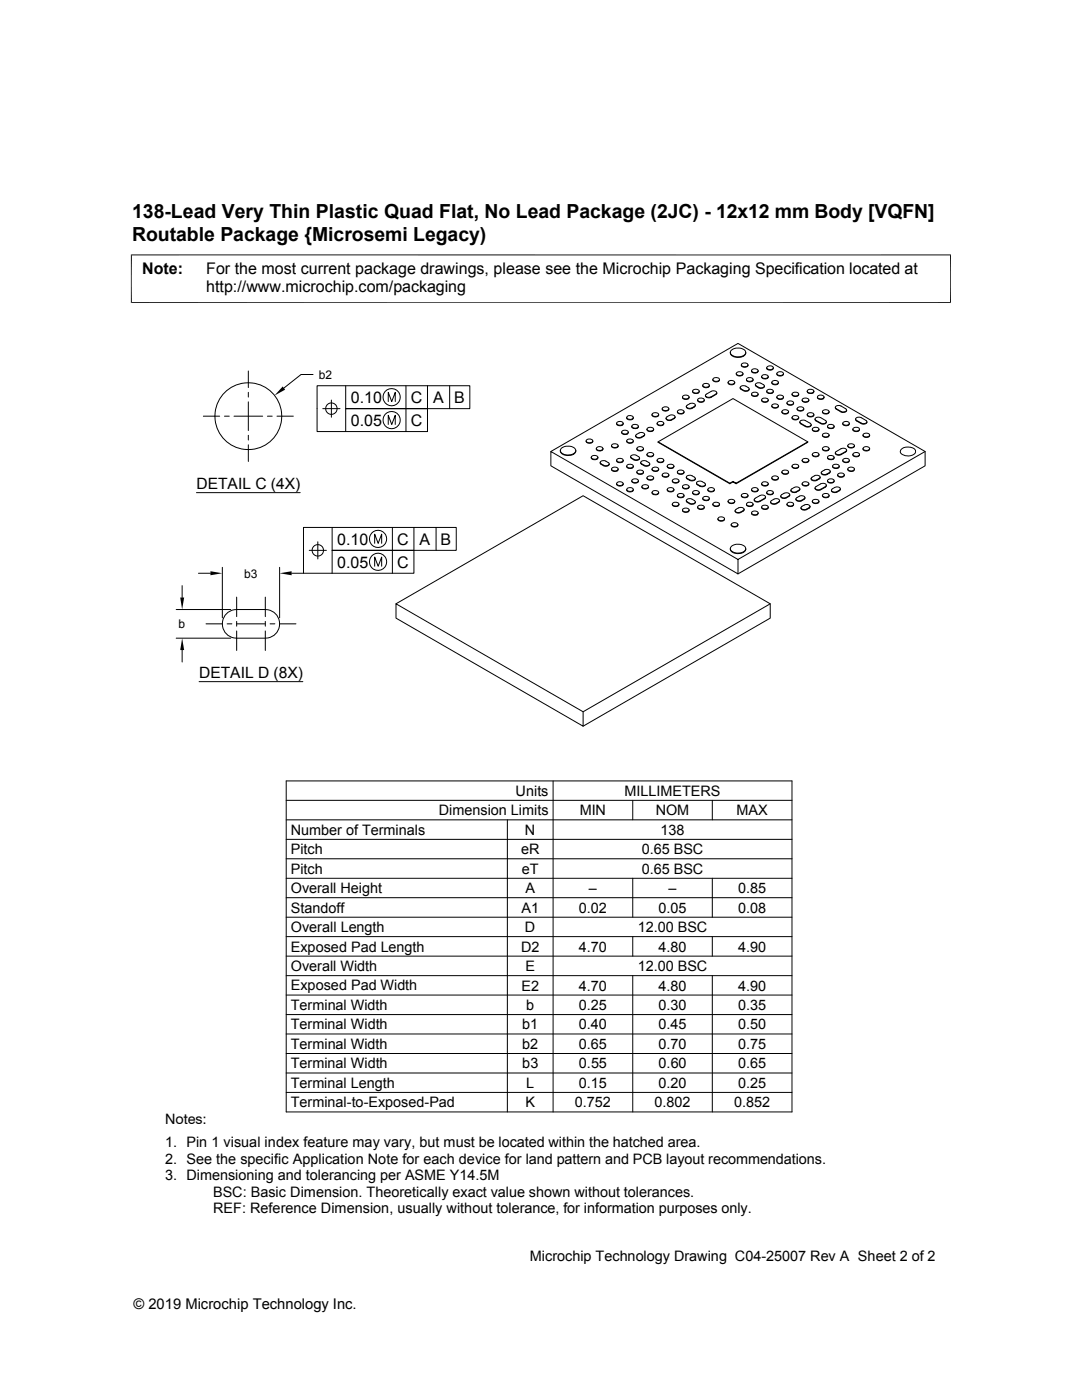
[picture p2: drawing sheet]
<svg xmlns="http://www.w3.org/2000/svg" width="216mm" height="279mm" viewBox="0 0 216 279" stroke-linecap="round" stroke-linejoin="round" font-family="sans-serif">
<g fill="none" stroke="#000" stroke-width=".2">
<path d="M26.1 50.9h163.7M26.2 50.8v9.7M189.7 50.8v9.7M26.1 60.4h163.7M49.6 74v3.3M49.6 78.3v.9M62.5 74.7h-2.4l-3.5 2.7M66.1 79.8v3.5M69 77v4.6h16.3v4.5h-22v-9.1h30.4v4.6h-24.7v4.5M81 77v9.1M85.3 77v4.6M89.7 77v4.6"/>
<path d="M136.2 79.2a.67 .67 0 0 0 .6 .6 .67 .67 0 0 0 .7-.6M136.2 79.1a.75 .75 0 0 1 1.3 .2l-.2 .2a.93 .93 0 0 1-1.1-.2zM138.2 78.1a.68 .68 0 0 0 .7 .5 .68 .68 0 0 0 .6-.5M138.3 77.9a.65 .65 0 0 1 .7-.3 .65 .65 0 0 1 .5 .6 .69 .69 0 0 1-.7 .3 .69 .69 0 0 1-.6-.5zM139.2 79.8a.67 .67 0 0 0 .7 .5 .67 .67 0 0 0 .6-.5M139.3 79.6l.1-.1a.92 .92 0 0 1 1.1 .2 .65 .65 0 0 1-.6 .5 .65 .65 0 0 1-.7-.5zM140.2 76.9a.67 .67 0 0 0 .7 .5 .67 .67 0 0 0 .6-.5M140.4 76.6h.1a.92 .92 0 0 1 1 .2 .65 .65 0 0 1-1.1 .4l-.2-.2zM140.9 78.7l1-.6a.63 .63 0 0 1 .7-.1 .63 .63 0 0 1 .4 .5l-1.1 .7a.65 .65 0 0 1-.7 .2 .65 .65 0 0 1-.4-.6zM142.2 75.7a.69 .69 0 0 0 .7 .5 .69 .69 0 0 0 .7-.5M142.3 75.5l.2-.1a.92 .92 0 0 1 1 .2 .73 .73 0 0 1-1.2 .2zM143 78.4l-.1 .3-1 .6a.7 .7 0 0 1-1.1-.4"/>
<path d="M145.3 76.3a.68 .68 0 0 0 .6 .5 .68 .68 0 0 0 .7-.5M145.4 76.1a.75 .75 0 0 1 1.2 .3l-.2 .2a.94 .94 0 0 1-1.1-.2zM145.7 70.3a1.2 1.2 0 0 0 1.6 1 1.21 1.21 0 0 0 1.5-1M145.9 69.9a2.01 2.01 0 0 1 2.9 .3 1.12 1.12 0 0 1-1.5 1 1.12 1.12 0 0 1-1.5-1.1zM146.9 74.6a.71 .71 0 0 0 .7 .4 .71 .71 0 0 0 .7-.4M147 74.4l.2-.1a.89 .89 0 0 1 1 .2 .69 .69 0 0 1-.6 .4 .69 .69 0 0 1-.7-.4zM147.7 77.3l.2 .4 .6 .4h.4a.46 .46 0 0 0 .6-.5M147.8 77.2l.6-.2 .9 .3a.3 .3 0 0 1 .2 .3 .3 .3 0 0 1-.3 .3h-.8l-.6-.3zM147.9 72.8a.69 .69 0 0 0 .7 .5 .69 .69 0 0 0 .6-.5M148.1 72.6l.1-.1a.91 .91 0 0 1 1 .2 .65 .65 0 0 1-.6 .5 .65 .65 0 0 1-.6-.5zM148.9 75.7a.69 .69 0 0 0 .7 .5 .69 .69 0 0 0 .7-.5M149.1 75.5l.1-.1a.92 .92 0 0 1 1 .2 .66 .66 0 0 1-1 .4l-.3-.2z"/>
<path d="M150 78.7a.68 .68 0 0 0 .6 .5 .68 .68 0 0 0 .7-.5M150 74a.67 .67 0 0 0 .6 .5 .67 .67 0 0 0 .7-.5M150 78.5a.93 .93 0 0 1 1.2-.1 .33 .33 0 0 1 0 .4 .33 .33 0 0 1-.3 .2 .54 .54 0 0 1-.6 0 .54 .54 0 0 1-.3-.5zM150 73.8a.77 .77 0 0 1 1.3 .3l-.2 .2a.93 .93 0 0 1-1.1-.2zM150.7 76.8l.1 .2a1.18 1.18 0 0 0 1.7 .2v-.2M150.9 76.5l.8-.1 .6 .4a.27 .27 0 0 1 .2 .2 .27 .27 0 0 1-.1 .3l-.4 .1-.6-.1-.7-.4zM152 79.8a.67 .67 0 0 0 .6 .6 .67 .67 0 0 0 .7-.6M152 75.1a.67 .67 0 0 0 .6 .6 .67 .67 0 0 0 .7-.6M152.1 79.6l.1-.1a.92 .92 0 0 1 1.1 .2 .64 .64 0 0 1-.7 .5 .64 .64 0 0 1-.6-.5zM152.1 75l.1-.2a.93 .93 0 0 1 1.1 .2 .69 .69 0 0 1-.7 .5 .69 .69 0 0 1-.6-.4zM153 78.1a.67 .67 0 0 0 .6 .5 .67 .67 0 0 0 .7-.5M153 73.4a.68 .68 0 0 0 .6 .5 .68 .68 0 0 0 .7-.5"/>
<path d="M153.1 77.9l.1-.1a.94 .94 0 0 1 1.1 .2 .69 .69 0 0 1-.6 .5 .69 .69 0 0 1-.7-.4zM153.1 73.2a.66 .66 0 0 1 .7-.2 .66 .66 0 0 1 .5 .5l-.2 .2a.91 .91 0 0 1-1.1-.2zM154 76.3a.68 .68 0 0 0 .7 .5 .68 .68 0 0 0 .6-.5M154.1 76.1a.75 .75 0 0 1 1.2 .3l-.2 .2a.94 .94 0 0 1-1.1-.2zM155 79.2a.68 .68 0 0 0 .7 .6 .68 .68 0 0 0 .6-.6M155 74.6a.69 .69 0 0 0 .7 .5 .69 .69 0 0 0 .6-.5M155.1 79.1a.75 .75 0 0 1 1.2 .2l-.4 .3h-.5l-.4-.3zM155.1 74.4a.74 .74 0 0 1 1.2 .2 .83 .83 0 0 1-1.3 0zM158.1 78.7a.67 .67 0 0 0 .6 .5 .67 .67 0 0 0 .7-.5M158.1 78.5a.94 .94 0 0 1 1.2-.1 .33 .33 0 0 1-.2 .6 .65 .65 0 0 1-1-.5zM160.1 79.8a.69 .69 0 0 0 .6 .5 .69 .69 0 0 0 .7-.5M160.1 79.6l.2-.1a.92 .92 0 0 1 1.1 .2 .64 .64 0 0 1-.7 .5 .64 .64 0 0 1-.6-.5z"/>
<path d="M161.1 78.1a.67 .67 0 0 0 .6 .5 .67 .67 0 0 0 .7-.5M161.2 77.9l.1-.1a.93 .93 0 0 1 1.1 .2 .64 .64 0 0 1-.7 .5 .64 .64 0 0 1-.6-.5zM163.1 79.2a.67 .67 0 0 0 .7 .6 .67 .67 0 0 0 .6-.6M163.2 79.1a.75 .75 0 0 1 1.2 .2l-.2 .2a.93 .93 0 0 1-1.1-.1zM39.2 98.3h20.7M40.6 83.1h3.2M44.8 83.1h.9M46.7 83.1h5.7M49.6 80.2v5.7M49.6 86.9v.9M49.6 88.8v3.3M53.4 83.1h.9"/>
<path d="M55.3 83.1h3.2M64.4 81.6h3.4M77.5 80.1v-1.8l.7 1.8 .7-1.8v1.8M77.5 84.7v-1.8l.7 1.8 .7-1.8v1.8M109.9 90.1l37.4-21.6 37.3 21.6v2.9l-37.3 21.5M111.8 89.9a1.24 1.24 0 0 0 1.6 1 1.2 1.2 0 0 0 1.5-1M112 89.5a2.03 2.03 0 0 1 2.9 .3 1.15 1.15 0 0 1-1.5 1 1.12 1.12 0 0 1-1.5-1.2zM117 88a.67 .67 0 0 0 .6 .5 .67 .67 0 0 0 .7-.5M117.1 87.7h.1a.9 .9 0 0 1 1.1 .2 .66 .66 0 0 1-.7 .5 .66 .66 0 0 1-.6-.5zM118 91.3a.67 .67 0 0 0 .6 .5 .67 .67 0 0 0 .7-.5M118 91.1a.77 .77 0 0 1 1.3 .3l-.2 .1a.93 .93 0 0 1-1.1-.1zM119 89.5a.68 .68 0 0 0 .6 .5 .68 .68 0 0 0 .7-.5"/>
<path d="M119.1 89.3a.75 .75 0 0 1 1.2 .3l-.2 .2a.94 .94 0 0 1-1.1-.2zM119.8 92.3v.2a1.24 1.24 0 0 0 1.7 .3l.1-.2M119.8 92.1l.9-.2 .6 .4a.28 .28 0 0 1 .3 .3 .28 .28 0 0 1-.3 .3l-.4 .1-.5-.2-.6-.3zM122 88.9a.68 .68 0 0 0 .7 .5 .68 .68 0 0 0 .6-.5M122 93.6a.67 .67 0 0 0 .7 .5 .67 .67 0 0 0 .6-.5M122.1 93.4a.66 .66 0 0 1 .7-.2 .66 .66 0 0 1 .5 .5l-.2 .2a.91 .91 0 0 1-1.1-.2zM122.2 88.7l.1-.1a.92 .92 0 0 1 1 .2 .66 .66 0 0 1-1.1 .4l-.2-.2zM123 91.9l.2 .3a.98 .98 0 0 0 1.1-.1l.1-.2M123 96.5a.67 .67 0 0 0 .7 .5 .67 .67 0 0 0 .7-.5M123 84.5a.71 .71 0 0 0 .7 .5 .71 .71 0 0 0 .7-.4v-.1M123.1 91.7a.74 .74 0 0 1 1.2 .2 .71 .71 0 0 1-.7 .3 .71 .71 0 0 1-.5-.5zM123.1 96.4a.75 .75 0 0 1 1.2 .2l-.1 .2a.94 .94 0 0 1-1.1-.1z"/>
<path d="M123.1 84.3a.75 .75 0 0 1 1.2 .3l-.1 .2a.94 .94 0 0 1-1.1-.2zM124 86.2a.68 .68 0 0 0 .7 .6 .68 .68 0 0 0 .7-.6M124.1 86.1a.75 .75 0 0 1 1.2 .2 .81 .81 0 0 1-1.2 0zM125.1 83.3a.67 .67 0 0 0 .6 .6 .67 .67 0 0 0 .7-.6M125.1 88a.67 .67 0 0 0 .6 .5 .67 .67 0 0 0 .7-.5M125.1 97.7a.67 .67 0 0 0 .6 .5 .67 .67 0 0 0 .7-.5M125.1 93a.67 .67 0 0 0 .6 .6 .67 .67 0 0 0 .7-.6M125.1 83.1l.2-.1a.93 .93 0 0 1 1 .2 .68 .68 0 0 1-.5 .6 .68 .68 0 0 1-.7-.4zM125.1 87.8l.2-.1a.9 .9 0 0 1 1 .2 .64 .64 0 0 1-.6 .5 .64 .64 0 0 1-.6-.5zM125.1 97.5a.76 .76 0 0 1 1.3 .3 .81 .81 0 0 1-1.3-.1zM125.1 92.8l.2-.1a.92 .92 0 0 1 1 .2 .7 .7 0 0 1-.6 .5 .7 .7 0 0 1-.6-.4zM125.8 91.1v.2a1.27 1.27 0 0 0 1.8 .3v-.2"/>
<path d="M126 90.9l.9-.1 .6 .4 .1 .3a1.12 1.12 0 0 1-1.8-.4zM126.1 85.1a.67 .67 0 0 0 .6 .5 .67 .67 0 0 0 .7-.5M126.1 95.9a.68 .68 0 0 0 .6 .6 .68 .68 0 0 0 .7-.6M126.2 84.9l.1-.1a.93 .93 0 0 1 1.1 .2 .68 .68 0 0 1-.6 .5 .68 .68 0 0 1-.7-.4zM126.2 95.7l.7-.1a.39 .39 0 0 1 .5 .4 .39 .39 0 0 1-.5 .3 .46 .46 0 0 1-.6 0 .46 .46 0 0 1-.1-.6zM127 86.7l.6-.3a.83 .83 0 0 1 1 .3l-.1 .2-.5 .3a.62 .62 0 0 1-.7 .2 .62 .62 0 0 1-.4-.6zM127.1 89.5a.67 .67 0 0 0 .6 .5 .67 .67 0 0 0 .7-.5M127.1 94.2a.67 .67 0 0 0 .6 .5 .67 .67 0 0 0 .7-.5M127.1 89.3a.72 .72 0 0 1 1.3 .3l-.2 .2a.94 .94 0 0 1-1.1-.2zM127.1 94a.77 .77 0 0 1 1.3 .3l-.3 .2a.7 .7 0 0 1-1-.4zM127.8 92.3l.1 .2a1.25 1.25 0 0 0 1.7 .3v-.2M127.9 92.1l.8-.2 .9 .5a.6 .6 0 0 1-.4 .6 .6 .6 0 0 1-.7-.2l-.6-.3z"/>
<path d="M128.1 97.1a.69 .69 0 0 0 .6 .5 .69 .69 0 0 0 .7-.5M128.2 96.9l.3-.1a.57 .57 0 0 1 .9 .4 .81 .81 0 0 1-1.3-.1zM128.6 86.7v.1a1.22 1.22 0 0 1-1.7 .3v-.1M129.1 90.7a.7 .7 0 0 0 .7 .5 .7 .7 0 0 0 .6-.5M129.1 95.4a.68 .68 0 0 0 .7 .5 .68 .68 0 0 0 .6-.5M129.1 85.7a.7 .7 0 0 0 .7 .4 .7 .7 0 0 0 .6-.4M129.2 90.5a.76 .76 0 0 1 1.2 .3 .81 .81 0 0 1-1.3-.1zM129.2 95.2a.73 .73 0 0 1 1.2 .2 .77 .77 0 0 1-1.3-.1zM129.2 85.5l.1-.1a.89 .89 0 0 1 1.1 .2 .69 .69 0 0 1-.6 .4 .69 .69 0 0 1-.7-.4zM130.1 82.7a.67 .67 0 0 0 .7 .6 .67 .67 0 0 0 .6-.6M130.1 93.6a.67 .67 0 0 0 .7 .5 .67 .67 0 0 0 .6-.5M130.1 98.3a.67 .67 0 0 0 .7 .5 .67 .67 0 0 0 .6-.5"/>
<path d="M130.2 93.4a.75 .75 0 0 1 1.2 .3 .82 .82 0 0 1-1.3 0zM130.2 98.1l.1-.1a.93 .93 0 0 1 1.1 .2 .68 .68 0 0 1-.6 .5 .68 .68 0 0 1-.7-.4zM130.3 82.5v-.1a.9 .9 0 0 1 1.1 .2 .66 .66 0 0 1-.6 .5 .66 .66 0 0 1-.7-.5zM131.1 91.9a.68 .68 0 0 0 .7 .5 .68 .68 0 0 0 .6-.5M131.1 84.5a.67 .67 0 0 0 .7 .5 .67 .67 0 0 0 .6-.5M131.2 84.3a.66 .66 0 0 1 .7-.2 .66 .66 0 0 1 .5 .5l-.2 .2a.91 .91 0 0 1-1.1-.2zM131.3 91.6l.7-.1a.35 .35 0 0 1 .4 .2 .35 .35 0 0 1-.2 .4 .7 .7 0 0 1-1.1-.4zM131.3 88.2l14.3 8.2M132.1 81.6a.68 .68 0 0 0 .7 .5 .68 .68 0 0 0 .7-.5M132.1 94.8a.68 .68 0 0 0 .7 .5 .68 .68 0 0 0 .7-.5M132.2 81.4a.74 .74 0 0 1 1.2 .2 .71 .71 0 0 1-.7 .4 .71 .71 0 0 1-.5-.6zM132.2 94.6a.74 .74 0 0 1 1.2 .2l-.1 .2a.94 .94 0 0 1-1.1-.1z"/>
<path d="M133 83.3l.6-.4a.65 .65 0 0 1 .6-.2 .65 .65 0 0 1 .5 .6l-.7 .4a.61 .61 0 0 1-.6 .2 .61 .61 0 0 1-.4-.6zM133.1 97.7a.7 .7 0 0 0 .7 .5 .7 .7 0 0 0 .7-.5M133.1 93a.68 .68 0 0 0 .7 .6 .68 .68 0 0 0 .7-.6M133.2 97.5l.3-.1a.6 .6 0 0 1 .9 .4l-.3 .2a.84 .84 0 0 1-.9-.2zM133.2 92.8a.73 .73 0 0 1 1.3 .3l-.4 .3a.57 .57 0 0 1-.9-.5zM134.2 95.9a.67 .67 0 0 0 .6 .6 .67 .67 0 0 0 .7-.6M134.2 95.8l.8-.2a.37 .37 0 0 1 .5 .3 .37 .37 0 0 1-.4 .4 .64 .64 0 0 1-.9-.4zM134.7 83.2l-.1 .3a1.23 1.23 0 0 1-1.7 .1v-.1M135.2 98.9a.67 .67 0 0 0 .6 .5 .67 .67 0 0 0 .7-.5M135.2 94.2a.67 .67 0 0 0 .6 .5 .67 .67 0 0 0 .7-.5M135.2 82.1a.67 .67 0 0 0 .6 .6 .67 .67 0 0 0 .7-.6M135.3 94l.1-.1a.94 .94 0 0 1 1.1 .2 .65 .65 0 0 1-1.1 .4l-.2-.2z"/>
<path d="M135.3 82l.1-.1a.94 .94 0 0 1 1.1 .1 .69 .69 0 0 1-.6 .6 .69 .69 0 0 1-.7-.4zM135.3 98.6h.1a.91 .91 0 0 1 1.1 .1 .69 .69 0 0 1-1.1 .4l-.2-.2zM136.2 97.1a.69 .69 0 0 0 .6 .5 .69 .69 0 0 0 .7-.5M136.2 96.9l.4-.1a.5 .5 0 0 1 .6 0 .5 .5 0 0 1 .2 .5l-.3 .2a.52 .52 0 0 1-.6 0 .52 .52 0 0 1-.3-.6zM136.9 95.2l.2 .3 .5 .4h.7a.44 .44 0 0 0 .4-.4M136.9 99.9v.1a1.18 1.18 0 0 0 1.8 .3v-.1M137 95l.8-.2 .8 .4a.29 .29 0 0 1 .1 .3 .29 .29 0 0 1-.2 .3h-.8l-.7-.4zM137 99.7a1.27 1.27 0 0 1 1.7 .3v.1a.6 .6 0 0 1-.4 .5 .6 .6 0 0 1-.6-.1l-.7-.4zM137.1 80.9l.6-.4a.58 .58 0 0 1 .7-.1 .58 .58 0 0 1 .3 .6l-.6 .4a.65 .65 0 0 1-.7 .2 .65 .65 0 0 1-.4-.6zM138.2 98.3a.68 .68 0 0 0 .7 .5 .68 .68 0 0 0 .6-.5M138.3 98.1a.65 .65 0 0 1 .7-.3 .65 .65 0 0 1 .5 .6 .83 .83 0 0 1-1.3-.1zM138.7 80.9v.2a1.21 1.21 0 0 1-1.7 .2l-.1-.2"/>
<path d="M139 96.4v.2a1.24 1.24 0 0 0 1.8 .2v-.1M139.1 96.1a1.4 1.4 0 0 1 1.6 .5 .57 .57 0 0 1-.9 .4 .95 .95 0 0 1-.8-.7zM140.2 99.4a.67 .67 0 0 0 .7 .6 .67 .67 0 0 0 .6-.6M140.3 99.3l.2-.2a.93 .93 0 0 1 1 .2 .69 .69 0 0 1-.6 .6 .69 .69 0 0 1-.7-.4zM141.2 97.7a.68 .68 0 0 0 .7 .5 .68 .68 0 0 0 .7-.5M141.3 97.5a.75 .75 0 0 1 1.2 .3 .84 .84 0 0 1-1.2 0zM145.4 99.8l.1-.1a.7 .7 0 0 1 1.1 .4 .69 .69 0 0 1-.7 .3 .69 .69 0 0 1-.6-.5zM146.3 96.2l-.7 .3M146.3 96.1l-.7 .4-14.3-8.3 15-8.7 14.9 8.7-14.3 8.3M147.9 98.9a.67 .67 0 0 0 .7 .5 .67 .67 0 0 0 .6-.5M148.1 98.6a.76 .76 0 0 1 1.1 .3 .74 .74 0 0 1-1.2-.2zM150 97.7a.67 .67 0 0 0 .6 .5 .67 .67 0 0 0 .7-.5"/>
<path d="M150 97.5a.75 .75 0 0 1 1.3 .3l-.2 .2a.94 .94 0 0 1-1.1-.2zM150.6 99.6l1-.7a.68 .68 0 0 1 1.1 .4l-1.2 .7a.63 .63 0 0 1-1-.4zM152 96.5a.67 .67 0 0 0 .6 .6 .67 .67 0 0 0 .7-.6M152.1 96.4l.1-.2a.93 .93 0 0 1 1.1 .2 .68 .68 0 0 1-.6 .6 .68 .68 0 0 1-.7-.4zM152.8 99.2l-.2 .3a2.29 2.29 0 0 1-1.6 .7l-.3-.1-.2-.4M153 98.3a.67 .67 0 0 0 .6 .5 .67 .67 0 0 0 .7-.5M153.1 98.1l.1-.1a.94 .94 0 0 1 1.1 .2 .69 .69 0 0 1-.6 .5 .69 .69 0 0 1-.7-.4zM153.9 99.9l.8-.4a.49 .49 0 0 1 .6 .1 .49 .49 0 0 1 .1 .5l-.5 .3a.62 .62 0 0 1-.7 .2 .62 .62 0 0 1-.4-.6zM154 81a.67 .67 0 0 0 .7 .5 .67 .67 0 0 0 .6-.5M154 95.4a.73 .73 0 0 0 .6 .5 .73 .73 0 0 0 .7-.4v-.1M154.1 80.8a.77 .77 0 0 1 1.2 .3 .72 .72 0 0 1-1.3-.2zM154.1 95.2a.77 .77 0 0 1 1.2 .2l-.2 .2a.93 .93 0 0 1-1.1-.1z"/>
<path d="M155.6 99.9l-.1 .3a1.21 1.21 0 0 1-1.7 .1v-.1M155.9 98.8l.6-.4a.58 .58 0 0 1 .7-.1 .58 .58 0 0 1 .3 .6l-.6 .4a.65 .65 0 0 1-1.1-.4zM156 82.1a.7 .7 0 0 0 .7 .5 .7 .7 0 0 0 .7-.5M156 94.2a.68 .68 0 0 0 .7 .5 .68 .68 0 0 0 .7-.5M156.1 82a.77 .77 0 0 1 1.2 .2 .77 .77 0 0 1-1.3-.1zM156.1 94a.73 .73 0 0 1 1.2 .3 .77 .77 0 0 1-1.3-.2zM157 80.4a.67 .67 0 0 0 .7 .5 .67 .67 0 0 0 .6-.5M157.1 80.2a.75 .75 0 0 1 1.2 .3 .82 .82 0 0 1-1.3 0zM157.6 98.7l-.1 .3a1.18 1.18 0 0 1-1.7 .2v-.2M157.9 97.7l.9-.5a.48 .48 0 0 1 .6 0 .48 .48 0 0 1 .1 .6l-.6 .3a.77 .77 0 0 1-1.1-.3zM158.1 93a.69 .69 0 0 0 .6 .5 .69 .69 0 0 0 .7-.5M158.1 83.3a.67 .67 0 0 0 .6 .5 .67 .67 0 0 0 .7-.5"/>
<path d="M158.1 83.1l.2-.1a.93 .93 0 0 1 1 .2l-.1 .4a.91 .91 0 0 1-1.1-.2zM158.2 92.8l.1-.1a.92 .92 0 0 1 1 .2 .66 .66 0 0 1-1 .4l-.2-.3zM158.9 99.4l.6-.4a.63 .63 0 0 1 .7-.1 .63 .63 0 0 1 .3 .6l-.5 .3a.8 .8 0 0 1-1.2-.2zM159 81.6a.69 .69 0 0 0 .7 .5 .69 .69 0 0 0 .7-.5M159.1 81.4a.74 .74 0 0 1 1.3 .2 .71 .71 0 0 1-.7 .3 .71 .71 0 0 1-.6-.5zM159.6 97.6v.2a1.29 1.29 0 0 1-1.8 .2v-.2M159.6 84.2l.2 .4a2.03 2.03 0 0 0 1.6 .6l.3-.1 .2-.3M159.7 84l.8-.1 1.3 .7a.39 .39 0 0 1-.1 .4 .39 .39 0 0 1-.4 .1l-.6-.1-1-.6-.1-.2zM160.1 91.9a.69 .69 0 0 0 .6 .5 .69 .69 0 0 0 .7-.5M160.1 96.5a.68 .68 0 0 0 .6 .6 .68 .68 0 0 0 .7-.6M160.1 91.7l.2-.1a.89 .89 0 0 1 1.1 .1 .7 .7 0 0 1-.7 .5 .7 .7 0 0 1-.6-.4zM160.1 96.4l.2-.2a.91 .91 0 0 1 1.1 .2 .7 .7 0 0 1-.6 .6 .7 .7 0 0 1-.7-.4z"/>
<path d="M160.6 99.3l-.1 .3-.5 .3-.7 .1a.44 .44 0 0 1-.5-.4M161.1 82.7a.67 .67 0 0 0 .6 .6 .67 .67 0 0 0 .7-.6M161.2 82.5l.1-.1a.9 .9 0 0 1 1.1 .2 .69 .69 0 0 1-.6 .5 .69 .69 0 0 1-.7-.4zM161.2 88.2l-14.3 8.3-.6-.4 .6 .3M162 95.3l.6-.4a.86 .86 0 0 1 1 .3 1.12 1.12 0 0 1-1.7 .3zM162.1 90.7a.67 .67 0 0 0 .7 .5 .67 .67 0 0 0 .6-.5M162.1 85.7a.68 .68 0 0 0 .7 .5 .68 .68 0 0 0 .6-.5M162.2 90.5a.66 .66 0 0 1 .7-.2 .66 .66 0 0 1 .5 .5l-.2 .2a.91 .91 0 0 1-1.1-.2zM162.2 99.8l.1-.1a.92 .92 0 0 1 1.1 .2 .66 .66 0 0 1-1.1 .4l-.2-.2zM162.2 85.4l.7-.1a.35 .35 0 0 1 .4 .2 .35 .35 0 0 1-.1 .4 .7 .7 0 0 1-1.1-.4zM162.6 83.6l.2 .4a2.11 2.11 0 0 0 1.6 .6l.3-.1 .2-.3M162.7 83.4l.4-.1h.6l1.1 .6a.51 .51 0 0 1-.2 .7 .51 .51 0 0 1-.6-.1l-1.2-.7z"/>
<path d="M162.8 97.2l1-.6a.65 .65 0 0 1 1.1 .3l-1.1 .7a.62 .62 0 0 1-.7 .2 .62 .62 0 0 1-.4-.6zM163.6 95.2v.3l-.6 .4a.75 .75 0 0 1-1.1-.4M164 94.1l.7-.4h.5a.35 .35 0 0 1 .4 .2 .35 .35 0 0 1-.1 .4l-.5 .3a.65 .65 0 0 1-.7 .2 .65 .65 0 0 1-.4-.6zM164.1 89.5a.68 .68 0 0 0 .7 .5 .68 .68 0 0 0 .6-.5M164.1 82.1a.7 .7 0 0 0 .7 .5 .7 .7 0 0 0 .6-.5M164.1 98.9a.69 .69 0 0 0 .7 .5 .69 .69 0 0 0 .6-.5M164.1 86.8a.69 .69 0 0 0 .7 .5 .69 .69 0 0 0 .6-.5M164.2 89.3a.75 .75 0 0 1 1.2 .3l-.4 .3h-.5l-.4-.3zM164.2 82a.77 .77 0 0 1 1.2 .2l-.4 .3h-.5l-.4-.3zM164.2 98.7l.8-.2 .4 .2a.68 .68 0 0 1-1.1 .4l-.2-.2zM164.2 86.6a.73 .73 0 0 1 1.2 .3l-.1 .1a.69 .69 0 0 1-1.2-.3zM164.9 96.8l-.2 .4a2.18 2.18 0 0 1-1.6 .6l-.3-.1-.2-.3"/>
<path d="M165.1 85.1a.67 .67 0 0 0 .7 .5 .67 .67 0 0 0 .6-.5M165.1 91.3a.67 .67 0 0 0 .7 .5 .67 .67 0 0 0 .6-.5M165.1 95.9a.67 .67 0 0 0 .7 .6 .67 .67 0 0 0 .6-.6M165.2 84.9l.2-.1a.94 .94 0 0 1 1 .2 .65 .65 0 0 1-.6 .5 .65 .65 0 0 1-.6-.5zM165.2 91.1l.2-.1a.94 .94 0 0 1 1 .2 .65 .65 0 0 1-.6 .5 .65 .65 0 0 1-.6-.5zM165.2 95.8l.1-.1a.97 .97 0 0 1 1.1 .1 .64 .64 0 0 1-.4 .6 .64 .64 0 0 1-.8-.2l-.1-.2zM165.7 94.1l-.1 .2a1.21 1.21 0 0 1-1.7 .2v-.2M166 97.6l.6-.4a.63 .63 0 0 1 1 .5l-.6 .4a.77 .77 0 0 1-1.1-.3zM166.1 93a.67 .67 0 0 0 .7 .6 .67 .67 0 0 0 .6-.6M166.3 92.8l.1-.1a.92 .92 0 0 1 1 .2 .66 .66 0 0 1-.6 .5 .66 .66 0 0 1-.6-.5zM166.7 81.3l.2 .4a2 2 0 0 0 1.6 .6l.2-.1 .2-.4M166.8 81.1l.8-.2 1.2 .7 .1 .3a.86 .86 0 0 1-1.1 .2l-1-.6z"/>
<path d="M166.8 90.1l1-.5a.65 .65 0 0 1 1.1 .3l-.2 .2a2.09 2.09 0 0 1-1.6 .6l-.4-.3zM167.2 94.8a.67 .67 0 0 0 .6 .5 .67 .67 0 0 0 .7-.5M167.2 94.6a.87 .87 0 0 1 1.3 .1 .7 .7 0 0 1-.6 .5 .7 .7 0 0 1-.7-.3zM167.7 97.6v.2a1.29 1.29 0 0 1-1.8 .2v-.2M168.1 84.5a.7 .7 0 0 0 .7 .5 .7 .7 0 0 0 .7-.5M168.1 91.9a.69 .69 0 0 0 .7 .5 .69 .69 0 0 0 .7-.5M168.2 84.3a.75 .75 0 0 1 1.3 .3l-.2 .2a.94 .94 0 0 1-1.1-.2zM168.2 91.7a.74 .74 0 0 1 1.3 .2 .71 .71 0 0 1-.7 .3 .71 .71 0 0 1-.6-.5zM168.9 89.8l-.2 .4a2.16 2.16 0 0 1-1.5 .6l-.3-.1-.2-.3M169.2 93.6a.7 .7 0 0 0 .6 .5 .7 .7 0 0 0 .7-.5M169.2 88.9a.71 .71 0 0 0 .6 .5 .71 .71 0 0 0 .7-.5M169.2 93.4a.75 .75 0 0 1 1.3 .3 .81 .81 0 0 1-1.3 0z"/>
<path d="M169.2 88.8l.2-.2a.91 .91 0 0 1 1.1 .2 .71 .71 0 0 1-.7 .5 .71 .71 0 0 1-.6-.4zM170.2 85.7a.67 .67 0 0 0 .6 .5 .67 .67 0 0 0 .7-.5M170.2 90.7a.67 .67 0 0 0 .6 .5 .67 .67 0 0 0 .7-.5M170.3 85.5v-.1a.76 .76 0 0 1 1.2 .3 .74 .74 0 0 1-1.3-.2zM170.3 90.5a.76 .76 0 0 1 1.2 .3 .82 .82 0 0 1-1.3 0zM170.7 83.6l.2 .4a2.1 2.1 0 0 0 1.6 .6l.3-.1 .2-.3M170.8 83.4l.4-.1h.6l1 .6a.29 .29 0 0 1 .2 .3 .29 .29 0 0 1-.3 .3l-.4 .1-.4-.2-1.1-.6zM172.2 86.8a.68 .68 0 0 0 .7 .5 .68 .68 0 0 0 .6-.5M172.2 89.5a.67 .67 0 0 0 .7 .5 .67 .67 0 0 0 .6-.5M172.3 86.6l.4-.1a.5 .5 0 0 1 .6 0 .5 .5 0 0 1 .1 .5 .7 .7 0 0 1-1.2-.3zM172.3 89.3a.75 .75 0 0 1 1.2 .3l-.2 .2a.94 .94 0 0 1-1.1-.2zM179.8 89.7a2.12 2.12 0 0 1 2.7 0l.2 .3a1.36 1.36 0 0 1-1.8 1 1.22 1.22 0 0 1-1.3-.9z"/>
<path d="M184.6 90.1l-37.3 21.6v2.8l-37.4-21.5v-2.9l37.4 21.6M36.3 116.9v2.4M39.6 114.4h2.4M44.4 113.2v10.1M47.2 119.2v3.9M52.9 119.2v3.9M55.8 113.2v10.1M58.2 114.4h2.4M61.7 109.8h3.4M63.4 108.1v3.4M66.3 105.3v4.5h16.3v4.6h-22v-9.1h30.4v4.5h-24.7v4.6M74.8 108.4v-1.8l.7 1.8 .7-1.8v1.8"/>
<path d="M74.8 113v-1.8l.7 1.8 .7-1.8v1.8M78.3 105.3v9.1M82.6 105.3v4.5M87 105.3v4.5M134.2 100.6a.67 .67 0 0 0 .6 .5 .67 .67 0 0 0 .7-.5M134.2 100.4l.2-.1a.93 .93 0 0 1 1 .2 .68 .68 0 0 1-.5 .6 .68 .68 0 0 1-.7-.4zM136.2 101.8a.67 .67 0 0 0 .6 .5 .67 .67 0 0 0 .7-.5M136.2 101.6a.75 .75 0 0 1 1.3 .3l-.2 .1a.94 .94 0 0 1-1.1-.1zM139.2 101.2a.67 .67 0 0 0 .7 .5 .67 .67 0 0 0 .6-.5M139.4 100.9a.91 .91 0 0 1 1.1 .2 .66 .66 0 0 1-.6 .5 .66 .66 0 0 1-.7-.5zM142.2 100.6a.68 .68 0 0 0 .7 .5 .68 .68 0 0 0 .7-.5M142.3 100.4l.2-.1a.91 .91 0 0 1 1.1 .2 .7 .7 0 0 1-.6 .5 .7 .7 0 0 1-.8-.3z"/>
<path d="M143.3 103.5a.68 .68 0 0 0 .6 .5 .68 .68 0 0 0 .7-.5M143.3 103.4l.2-.2a.93 .93 0 0 1 1.1 .2 .64 .64 0 0 1-.7 .5 .64 .64 0 0 1-.6-.5zM145.3 100a.68 .68 0 0 0 .6 .5 .68 .68 0 0 0 .7-.5M145.7 109.5a1.2 1.2 0 0 0 1.6 1 1.21 1.21 0 0 0 1.5-1M145.9 104.7a.68 .68 0 0 0 .7 .5 .68 .68 0 0 0 .6-.5M145.9 109.1a2.01 2.01 0 0 1 2.9 .2 1.12 1.12 0 0 1-1.5 1.1 1.12 1.12 0 0 1-1.5-1.2zM146 104.5a.75 .75 0 0 1 1.2 .3 .7 .7 0 0 1-.7 .3 .7 .7 0 0 1-.6-.5zM146.7 101.8l.7-.5a.58 .58 0 0 1 .7-.1 .58 .58 0 0 1 .3 .6l-.6 .4a.65 .65 0 0 1-1.1-.4zM148.5 101.6l-.1 .3a1.27 1.27 0 0 1-1.7 .2v-.2M148.9 100.6a.67 .67 0 0 0 .7 .5 .67 .67 0 0 0 .7-.5M149 100.4l.2-.1a.93 .93 0 0 1 1 .2l-.1 .4a.91 .91 0 0 1-1.1-.2zM150 102.4a.67 .67 0 0 0 .6 .5 .67 .67 0 0 0 .7-.5"/>
<path d="M150 102.2a.77 .77 0 0 1 1.3 .2l-.2 .2a.93 .93 0 0 1-1.1-.1zM152 101.2a.67 .67 0 0 0 .6 .5 .67 .67 0 0 0 .7-.5M152.1 101l.1-.1a.91 .91 0 0 1 1.1 .2 .64 .64 0 0 1-.7 .5 .64 .64 0 0 1-.6-.5zM157 100.6a.67 .67 0 0 0 .7 .5 .67 .67 0 0 0 .6-.5M157.1 100.4l.2-.1a.93 .93 0 0 1 1 .2 .69 .69 0 0 1-.5 .6 .69 .69 0 0 1-.8-.4zM159.9 101.2a1.24 1.24 0 0 1 1.6-.3l.1 .3-.7 .4a.63 .63 0 0 1-1-.4zM161.6 101l-.1 .3a1.18 1.18 0 0 1-1.6 .2l-.1-.2M162.1 100a.68 .68 0 0 0 .7 .5 .68 .68 0 0 0 .6-.5M35.2 121.6h10.8M35.2 127.4h10.8M36.3 129.7v2.4M39.7 136h20.7"/>
<path d="M41.1 124.5h3.3M44.4 124.5a2.83 2.83 0 0 0 2.8 2.9h5.7a2.83 2.83 0 0 0 2.9-2.9M44.4 124.5a2.83 2.83 0 0 1 2.8-2.9h5.7a2.83 2.83 0 0 1 2.9 2.9M45.3 124.5h1M47.2 124v1M47.2 125.9v3.9M47.2 124.5h5.7M52.9 124v1M52.9 125.9v3.9M53.9 124.5h.9M55.8 124.5h3.3M79 120.5l37.4 21.5v2.9l-37.4-21.5z"/>
<path d="M79 120.5l37.4-21.6 37.3 21.6v2.9l-37.3 21.5M153.7 120.5l-37.3 21.5M57.1 155.9h100.9v66h-100.9zM57.1 159.7h100.9M110.4 155.9v66M126.3 159.7v3.9M142.1 159.7v3.9M57.1 179.2h100.9M57.1 171.4h100.9M57.1 167.5h100.9M57.1 163.6h100.9M57.1 175.3h100.9"/>
<path d="M101.2 163.6v58.3M126.3 175.3v7.7M142.1 175.3v7.7M57.1 186.9h100.9M57.1 194.7h100.9M57.1 190.8h100.9M57.1 198.6h100.9M57.1 183h100.9M126.3 186.9v3.9M126.3 194.7v27.2M142.1 186.9v3.9M142.1 194.7v27.2"/>
<path d="M57.1 214.1h100.9M57.1 218h100.9M57.1 202.5h100.9M57.1 206.4h100.9M57.1 210.2h100.9"/>
<circle cx="78.1" cy="79.3" r="1.72"/>
<circle cx="49.6" cy="83.1" r="6.7"/>
<circle cx="66.1" cy="81.6" r="1.14"/>
<circle cx="78.1" cy="83.8" r="1.72"/>
<circle cx="63.4" cy="109.8" r="1.14"/>
<circle cx="75.4" cy="112.1" r="1.72"/>
<circle cx="75.4" cy="107.6" r="1.72"/>
</g>
<path d="M56.4 77.1l.5 .7-2.1 1.1zM36 119.3h.7l-.4 2.3zM42 114l2.4 .4-2.4 .4zM55.8 114.4l2.4-.4v.8zM36.3 127.4l.4 2.3h-.7z" fill="#000"/>
<g font-size="3.9">
<text x="26.4" y="43.5">138-Lead Very Thin Plastic Quad Flat, No Lead Package (2JC) - 12x12 mm Body [VQFN]</text>
<text x="26.4" y="48">Routable Package {Microsemi Legacy)</text>
</g>
<g font-size="3.2">
<text x="28.4" y="54.6">Note:</text>
<text x="41.1" y="58.3">http://www.microchip.com/packaging</text>
<text x="41.1" y="54.6">For the most current package drawings, please see the Microchip Packaging Specification located at</text>
<text x="70" y="80.4">0.10</text>
<text x="82" y="80.4">C</text>
<text x="86.4" y="80.4">A</text>
<text x="90.6" y="80.4">B</text>
<text x="70" y="85">0.05</text>
<text x="82" y="85">C</text>
<text x="67.3" y="108.7">0.10</text>
<text x="67.3" y="113.3">0.05</text>
<text x="79.3" y="108.7">C</text>
<text x="79.3" y="113.3">C</text>
<text x="83.7" y="108.7">A</text>
<text x="87.9" y="108.7">B</text>
</g>
<g font-size="3.1">
<text x="39.2" y="97.7">DETAIL C (4X)</text>
<text x="39.7" y="135.4">DETAIL D (8X)</text>
</g>
<g font-size="2.9">
<text x="102.9" y="158.8">Units</text>
<text x="124.6" y="158.8">MILLIMETERS</text>
<text x="58" y="166.6">Number of Terminals</text>
<text x="87.6" y="162.7">Dimension Limits</text>
<text x="104.8" y="166.6">N</text>
<text x="115.7" y="162.7">MIN</text>
<text x="130.8" y="162.7">NOM</text>
<text x="131.8" y="166.6">138</text>
<text x="147" y="162.7">MAX</text>
<text x="58" y="170.5">Pitch</text>
<text x="104" y="170.5">eR</text>
<text x="128" y="170.5">0.65 BSC</text>
<text x="58" y="178.2">Overall Height</text>
<text x="58" y="174.4">Pitch</text>
<text x="104.1" y="174.3">eT</text>
<text x="104.8" y="178.2">A</text>
<text x="117.5" y="178.2">–</text>
<text x="128" y="174.4">0.65 BSC</text>
<text x="133.4" y="178.2">–</text>
<text x="147.3" y="178.2">0.85</text>
<text x="58" y="182.1">Standoff</text>
<text x="104.1" y="182.1">A1</text>
<text x="115.5" y="182.1">0.02</text>
<text x="131.4" y="182.1">0.05</text>
<text x="147.3" y="182.1">0.08</text>
<text x="58" y="186">Overall Length</text>
<text x="58" y="189.9">Exposed Pad Length</text>
<text x="104" y="189.9">D2</text>
<text x="104.8" y="186">D</text>
<text x="115.5" y="189.9">4.70</text>
<text x="127.3" y="186">12.00 BSC</text>
<text x="131.4" y="189.9">4.80</text>
<text x="147.3" y="189.9">4.90</text>
<text x="58" y="193.8">Overall Width</text>
<text x="58" y="197.7">Exposed Pad Width</text>
<text x="104" y="197.7">E2</text>
<text x="104.8" y="193.8">E</text>
<text x="115.5" y="197.7">4.70</text>
<text x="127.3" y="193.8">12.00 BSC</text>
<text x="131.4" y="197.7">4.80</text>
<text x="147.3" y="197.7">4.90</text>
<text x="58" y="201.6">Terminal Width</text>
<text x="105" y="201.5">b</text>
<text x="115.5" y="201.6">0.25</text>
<text x="131.4" y="201.6">0.30</text>
<text x="147.3" y="201.6">0.35</text>
<text x="58" y="205.4">Terminal Width</text>
<text x="58" y="209.3">Terminal Width</text>
<text x="104.2" y="209.3">b2</text>
<text x="104.2" y="205.4">b1</text>
<text x="115.5" y="209.3">0.65</text>
<text x="115.5" y="205.4">0.40</text>
<text x="131.4" y="209.3">0.70</text>
<text x="131.4" y="205.4">0.45</text>
<text x="147.3" y="209.3">0.75</text>
<text x="147.3" y="205.4">0.50</text>
<text x="58" y="213.2">Terminal Width</text>
<text x="104.2" y="213.2">b3</text>
<text x="115.5" y="213.2">0.55</text>
<text x="131.4" y="213.2">0.60</text>
<text x="147.3" y="213.2">0.65</text>
<text x="58" y="217.1">Terminal Length</text>
<text x="58" y="221">Terminal-to-Exposed-Pad</text>
<text x="104.8" y="221">K</text>
<text x="105" y="217.1">L</text>
<text x="114.7" y="221">0.752</text>
<text x="115.5" y="217.1">0.15</text>
<text x="130.6" y="221">0.802</text>
<text x="131.4" y="217.1">0.20</text>
<text x="146.5" y="221">0.852</text>
<text x="147.3" y="217.1">0.25</text>
<text x="32.9" y="224.3">Notes:</text>
<text x="32.9" y="228.9">1. Pin 1 visual index feature may vary, but must be located within the hatched area.</text>
<text x="32.9" y="232.2">2. See the specific Application Note for each device for land pattern and PCB layout recommendations.</text>
<text x="32.9" y="235.5">3. Dimensioning and tolerancing per ASME Y14.5M</text>
<text x="42.5" y="238.8">BSC: Basic Dimension. Theoretically exact value shown without tolerances.</text>
<text x="42.5" y="242.2">REF: Reference Dimension, usually without tolerance, for information purposes only.</text>
<text x="105.7" y="251.7">Microchip Technology Drawing C04-25007 Rev A Sheet 2 of 2</text>
<text x="26.6" y="261.3">© 2019 Microchip Technology Inc.</text>
</g>
<g font-size="2.4">
<text x="63.6" y="75.6">b2</text>
<text x="48.7" y="115.3">b3</text>
<text x="35.6" y="125.3">b</text>
</g>
</svg>
